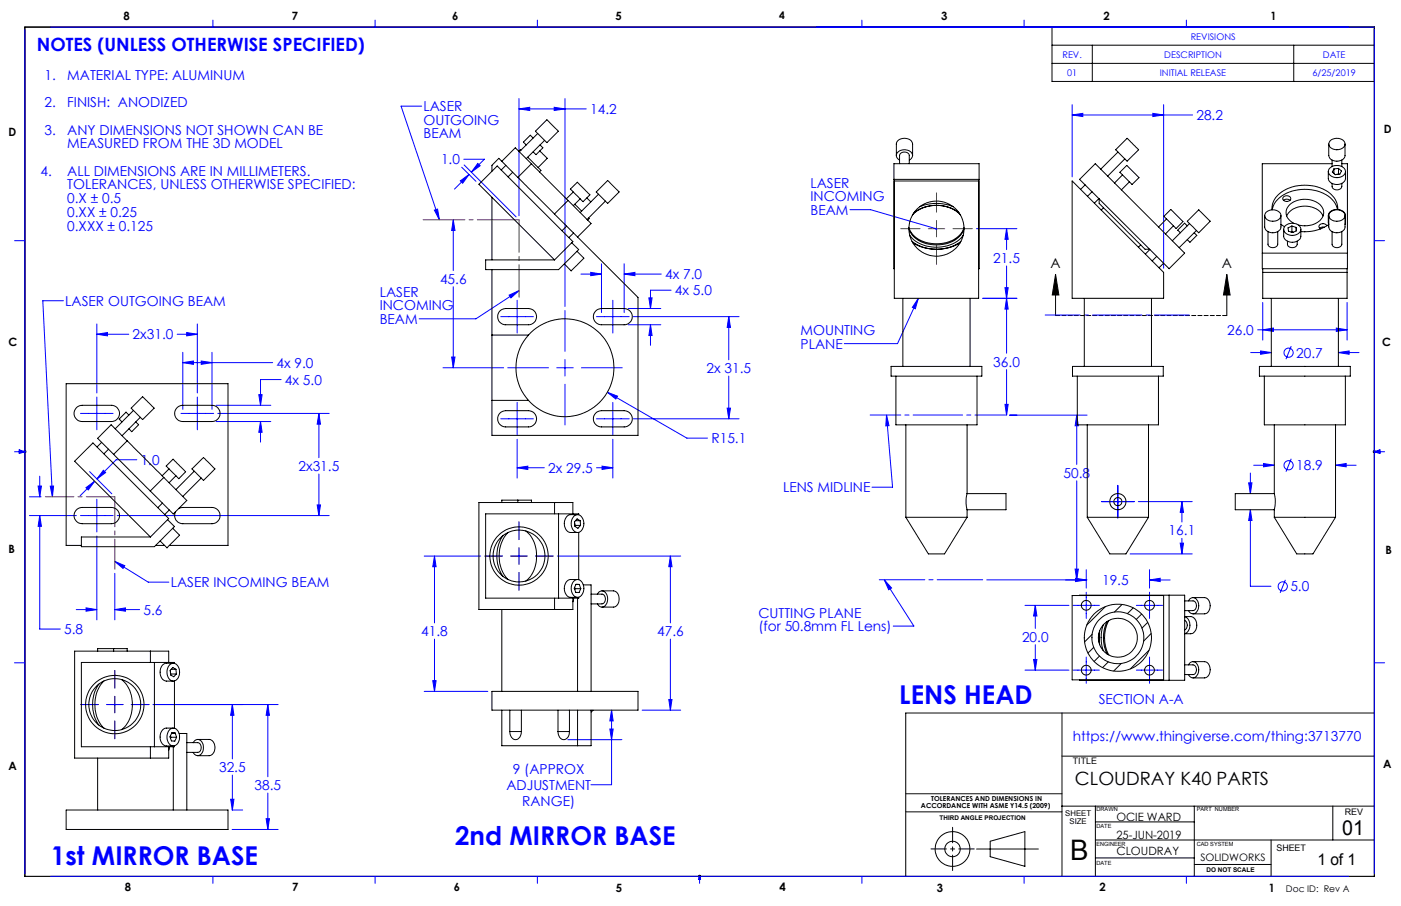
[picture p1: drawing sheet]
<svg xmlns="http://www.w3.org/2000/svg" width="432mm" height="279mm" viewBox="0 0 432 279" stroke-linecap="round" stroke-linejoin="round" font-family="sans-serif">
<g fill="none" stroke="#00f" stroke-width=".31">
<path d="M7.7 9.1v260.4M15.6 8.4h408M65.6 6.2v2.2M115.6 6.2v2.2M165.6 6.2v2.2M265.6 6.2v2.2M315.6 6.2v2.2M365.7 6.2v2.2M423.6 9v260.4M130 32.7h-6.4l11.8 35.1M159.9 30.4v36.1M159.9 33.6h20.8"/>
<path d="M159.9 33.6l3.4-.5v1zM170.8 33.1l3.3 .5-3.3 .5zM174.1 30.4v64.1M330.4 35.5l3.3-.5v.9zM330.4 32.3v22.2M330.4 35.5h37.2M355.3 35l3.3 .5-3.3 .4zM358.6 32.3v50.4M141.9 55.8l2.7-2-2 2.7zM142.3 51.6l4.4 4.3M142.9 49.1h6.4l-4 4M143.1 50.9l16 16"/>
<path d="M144.6 53.8l-4.5 4.5M147.2 50.4l.8 .7-2.7 2zM4.5 74.2h3.2M133.9 64.8l1-.3 .5 3.3zM139.7 67.8v15.6M139.7 67.8l.5 3.3h-1zM262 64.7h6.3l20.3 5.9M301 70.5h12.4M310.2 70.5l.5 3.3h-1zM310.2 70.5v6.5M423.6 74.2h3.2M19.5 92.7h-6.3l3 60.5"/>
<path d="M29.8 99.9v21.3M60.8 99.9v21.3M139.7 88.4v25M154.3 97.6h10.1M156.9 91l3-1.4-2.4 2.3zM159.4 92.6v10.1M159.9 89.6l-13.2 8.7h-17.5M174.1 95.8v12.5M179 84.5h6.4M182.1 84l3.3 .5-3.3 .5zM183.8 97.6h10.1M185.4 81.4v15"/>
<path d="M188.9 92.6v10.1M192.4 84.5l3.3-.5v1zM192.4 81.4v15M192.4 84.5h11.4M193.6 95.1h10.1M195.2 97.6h32.6M200 91.9h1l-.5 3.2zM206.8 89.5h-6.3v5.6M224.6 97.6l.5 3.4h-1zM224.6 97.6v13.3M283 92l-6.4 14h-16.4M283 92l-.9 3.2-.9-.4z"/>
<path d="M302.9 92h10.5M309.7 88.7h1l-.5 3.3zM310.2 82v26.9M310.2 92l.5 3.3h-1zM389.2 93.3v11.6M415.2 93.3v11.6M29.8 103.1l3.3-.5v1zM29.8 103.1h9.9M54.6 103.1h6.2M56.3 111.8l3.3-.5v1.1zM56.3 108.7v17.5M56.3 111.8h27.7"/>
<path d="M57.5 102.6l3.3 .5-3.3 .5zM62 111.3l3.3 .5-3.3 .6zM65.3 108.7v17.5M86.6 117.1h-6.3v7.9M136.5 113.4h18.7M139.2 110.1h1l-.5 3.3zM156.5 113.4h12.6M171.6 113.4h5.1M174.1 110.9v5.1M174.1 118.5v12.6M179.2 113.4h12.6M193.6 100.2h10.1"/>
<path d="M200.5 100.2l.5 3.3h-1zM200.5 100.2v6.3M224.6 116v13.2M310.2 114v14M385.5 108.7h6.3M387.6 101.7h27.6M388.5 108.2l3.3 .5-3.3 .6zM389.2 101.7l3.3-.5v1zM398 106.8l-1.7 4M411.9 101.2l3.3 .5-3.3 .5zM412.5 108.7l3.3-.5v1.1zM412.5 108.7h6.4"/>
<path d="M4.5 139.3h3.2M5.9 139.1l1.8 .2M5.9 138.7l1.8 .6-1.8 .6zM7.7 139.3l-1.8 .3M24.8 127.5h10.1M29.8 122.4v10.1M55.8 127.5h10.1M60.8 122.4v10.1M66.6 130h16.9M66.6 125h16.9M67.1 127.5h34.4M79.8 121.7h1l-.5 3.3z"/>
<path d="M80.3 130l.5 3.3h-1zM80.3 130v6.3M98.3 127.5l.5 3.3h-1zM98.3 127.5v13.6M154.3 129.2h10.1M159.4 135.5v11.9M159.4 124.1v10.1M183.8 129.2h10.1M187.2 121l3.1 1.2-.5 .8zM187.2 121l24.5 14.1h6.4M188.9 135.5v11.9M188.9 124.1v10.1"/>
<path d="M195.2 129.2h32.6M224.1 125.9h1l-.5 3.3zM273.2 128l1.9 22.2h-6.4M273.2 128l.8 3.3h-1zM309.7 124.7h1l-.5 3.3zM311.2 128h23.8M331.9 128v15.2M331.9 128l.5 3.3h-1zM423.6 139.3h3.2M423.6 139.3l1.7-.6v1.2zM423.6 139.3l1.7 .3M425.3 139.1l-1.7 .2"/>
<path d="M9.1 159h14.4M9.1 153.2h3.6M11.7 149.9h1.1l-.6 3.3zM12.2 159v35h6.4M12.2 146.9v6.3M12.2 159l.6 3.3h-1.1zM15.5 149.9h1l-.3 3.3zM24.8 159h10.1M26.5 150.4l2.7-2-2 2.7zM27.6 145.5l6.9 6.8M29.2 148.4l-4.5 4.5M29.8 154v10"/>
<path d="M31.9 145l.7 .7-2.7 2zM36.1 159h65.4M42.2 141.8h-6.4l-5.9 5.9M97.8 155.7h1l-.5 3.3zM98.3 146.2v12.8M159.4 144.3l3.3-.5v1zM159.4 144.3h8.4M183.9 144.3h5M185.6 143.8l3.3 .5-3.3 .5zM331.9 148.3v30.5M339.5 154.7h10.1M344.5 149.7v10"/>
<path d="M350.8 154.7h16.7M364.3 154.7l.5 3.3h-1.1zM364.3 154.7v6.3M384.8 148.9h1.1l-.5 3.3zM385.4 157.2l.5 3.3h-1.1zM385.4 157.2v23.6h6.3M385.4 145.9v6.3M386.4 143.5h6.3M389.4 142.9l3.3 .6-3.3 .5zM398 141.5l-1.7 4M411.6 143.5l3.3-.6v1.1zM411.6 143.5h6.4"/>
<path d="M29.8 165.3v25.9M35.4 173.1l10.3 6.4h6.3M35.4 173.1l3.1 1.3-.6 .9zM35.4 176.8v14.4M130.7 171.5h17.5M133.9 171.5l.5 3.3h-1zM133.9 171.5v20.6M149.4 171.5h5.5M157.4 171.5h5.1M159.9 160.9v5.5M159.9 168.9v5.1M159.9 176.6v5.4"/>
<path d="M165 171.5h5.5M171.8 171.5h38M206.6 171.5l.5 3.3h-1zM206.6 171.5v20.6M272.6 178.8l9.1 14.3h-6.4M272.6 178.8l2.2 2.5-.9 .6zM304.1 178.8h30.9M331.4 175.5h1l-.5 3.3zM331.5 178.3l3.3 .6-3.3 .5zM334.8 175.7v5.7M348.3 170.8h19.2M354.3 178.9l3.3-.6v1.1z"/>
<path d="M354.3 175.7v5.7M354.3 178.9h6.3M363.7 167.5h1.1l-.5 3.3zM364.3 166v4.8M396.2 178.8l-1.7 4M23.5 188h6.3M26.5 187.5l3.3 .5-3.3 .5zM35.4 188l3.3-.5v1zM35.4 188h7.6M133.9 197.1v16.1M206.6 197.1v21.9M315.9 186.7h13.6"/>
<path d="M319.1 186.7l.5 3.3h-1zM319.1 186.7v7.1M319.1 198.8v7.9M330.7 186.7h8.1M334.8 182.6v8.1M350.2 186.7h8.1M354.3 182.6v8.1M4.5 204.4h3.2M24.8 217.3h5.5M32.8 217.3h5.1M35.4 206.8v5.4M35.4 214.7v5.1"/>
<path d="M40.5 217.3h5.4M47.2 217.3h38.5M71.6 217.3l.5 3.3h-1zM71.6 217.3v16.7M82.6 217.3l.4 3.3h-1zM82.6 217.3v22.2M130.7 213.2h19.7M133.4 209.9h1l-.5 3.3zM188.5 219l.5 3.3h-1zM188.5 219v23h-6.4M197.9 219h11.9M206.1 215.7h1l-.5 3.3z"/>
<path d="M315.9 206.7h13.6M318.6 203.4h1l-.5 3.3zM330.7 206.7h8.1M334.8 202.6v8.1M350.2 206.7h8.1M354.3 202.6v8.1M423.6 204.4h3.2M35.4 222.4v5.4M71.6 239v10.8M175 228.1h16.7M188 224.8h1l-.5 3.3zM71.1 246.5h1l-.5 3.3z"/>
<path d="M71.5 249.8h3.3M71.5 255.8h14.2M82 252.5h1l-.4 3.3zM82.6 244.6v11.2M15.6 270.3h400M65.6 270.3v2.1M115.6 270.3v2.1M165.6 270.3v2.1M215.6 270.3v2.1M215.6 270.3l.3 .8h-.6zM265.6 270.3v2.1M315.6 270.3v2.1"/>
<path d="M365.7 270.3v2.1"/>
<circle cx="397.2" cy="108.8" r="1.41"/>
<circle cx="397.2" cy="143.5" r="1.41"/>
<circle cx="395.4" cy="180.8" r="1.41"/>
</g>
<g fill="none" stroke="#000" stroke-width=".31">
<path d="M324.2 8.4v16.7h99.4v-16.7h-415.9v261.9M324.2 13.9h99.4M324.2 19.5h99.4M336.7 13.9v11.2M398.7 13.9v11.2M325.3 84.6l1.1 6.4h-2.1zM325.3 84.6v12.7M378.1 84.6l1 6.4h-2zM378.1 84.6v12.7M7.2 139.3h.9M7.3 139l.7 .7M8 139l-.7 .7"/>
<path d="M423.1 139.3h1M423.2 139l.7 .7M423.6 138.8v1M423.9 139l-.7 .7M327.3 219.9v50.4M423.6 219.9h-144.4v50.4M327.3 233.2h96.2M279.2 250.4h48.1M279.2 244.8h48.1M305.2 259.4l10.7-2.9v10.7l-10.7-3zM327.3 248.6h96.2M337.6 248.6v21.7"/>
<path d="M337.6 253.5h30.5M337.6 259h85.9M368.1 248.6v21.7M391.8 259v11.3M410.8 248.6v10.4M215.1 270.3h1M215.3 269.9l.7 .7M215.6 269.8v1M216 269.9l-.7 .7M301 261.8h19M337.6 264.6h30.5M368.1 266.6h23.7"/>
<circle cx="293.6" cy="261.8" r="2.38"/>
<circle cx="293.6" cy="261.8" r="5.4"/>
</g>
<path d="M378.1 97.3h-52.8" fill="none" stroke="#000" stroke-width=".31" stroke-dasharray="1.3 .6"/>
<g fill="none" stroke="#e10000" stroke-width=".31">
<path d="M288.6 59.5v5.9M277.6 70.5h6M286.1 70.5h5.1M288.6 68v5.1M288.6 75.6v6M293.7 70.5h6M149.4 171.5h5.5M157.4 171.5h5.1M159.9 160.9v5.5M159.9 168.9v5.1M159.9 176.6v5.4M165 171.5h5.5"/>
<path d="M24.8 217.3h5.5M32.8 217.3h5.1M35.4 206.8v5.4M35.4 214.7v5.1M40.5 217.3h5.4M35.4 222.4v5.4"/>
</g>
<path d="M293.6 255.1v13.4M286.9 261.8h13.4" fill="none" stroke="#000" stroke-width=".31" stroke-dasharray="6.3 1.3 1.3 1.3" stroke-dashoffset="1.6"/>
<path d="M7.7 8.4h415.9v261.9h-415.9z" fill="none" stroke="#000" stroke-width=".35"/>
<path d="M35.4 153.2h-21.4" fill="none" stroke="#e10000" stroke-width=".31" stroke-dasharray="15.2 1.3 1.3 1.3" stroke-dashoffset="6.4"/>
<path d="M35.4 153.2v22.3" fill="none" stroke="#e10000" stroke-width=".31" stroke-dasharray="15.2 1.3 1.3 1.3" stroke-dashoffset="6"/>
<path d="M160 67.8h-29.6" fill="none" stroke="#e10000" stroke-width=".31" stroke-dasharray="15.2 1.3 1.3 1.3" stroke-dashoffset="2.4"/>
<path d="M160 67.8v23.9" fill="none" stroke="#e10000" stroke-width=".31" stroke-dasharray="15.2 1.3 1.3 1.3" stroke-dashoffset="5.2"/>
<path d="M271 178.8h31.9" fill="none" stroke="#00f" stroke-width=".31" stroke-dasharray="15.2 1.3 1.3 1.3" stroke-dashoffset="1.2"/>
<path d="M322.1 97.2h44.4" fill="none" stroke="#00f" stroke-width=".31" stroke-dasharray="15.2 1.3 1.3 1.3" stroke-dashoffset="4.5"/>
<path d="M268.2 128h41.7" fill="none" stroke="#00f" stroke-width=".31" stroke-dasharray="15.2 1.3 1.3 1.3" stroke-dashoffset="5.8"/>
<path d="M378.1 84.6l1 6.4h-2zM325.3 84.6l1.1 6.4h-2.1z" fill="#000"/>
<g fill="#00f">
<path d="M283 92l-.9 3.2-.9-.4zM273.2 128l.8 3.3h-1zM288.3 70.3l.1 .6 .4-.1-.2-.2 .3 .1-.2-.4zM35.4 173.1l3.1 1.3-.6 .9zM15.5 149.9h1l-.3 3.3zM133.9 64.8l1-.3 .5 3.3zM156.9 91l3-1.4-2.4 2.3zM272.6 178.8l2.2 2.5-.9 .6z"/>
<path d="M331.4 175.5h1l-.5 3.3zM331.9 128l.5 3.3h-1zM310.2 92l.5 3.3h-1zM309.7 124.7h1l-.5 3.3zM31.9 145l.7 .7-2.7 2zM26.5 150.4l2.7-2-2 2.7zM26.5 187.5l3.3 .5-3.3 .5zM35.4 188l3.3-.5v1zM11.7 149.9h1.1l-.6 3.3zM12.2 159l.6 3.3h-1.1zM139.2 110.1h1l-.5 3.3zM139.7 67.8l.5 3.3h-1zM170.8 33.1l3.3 .5-3.3 .5zM159.9 33.6l3.4-.5v1zM147.2 50.4l.8 .7-2.7 2zM141.9 55.8l2.7-2-2 2.7z"/>
<path d="M355.3 35l3.3 .5-3.3 .4zM330.4 35.5l3.3-.5v.9zM364.3 154.7l.5 3.3h-1.1zM363.7 167.5h1.1l-.5 3.3zM309.7 88.7h1l-.5 3.3zM310.2 70.5l.5 3.3h-1zM411.9 101.2l3.3 .5-3.3 .5zM389.2 101.7l3.3-.5v1zM412.5 108.7l3.3-.5v1.1zM388.5 108.2l3.3 .5-3.3 .6zM389.4 142.9l3.3 .6-3.3 .5zM411.6 143.5l3.3-.6v1.1zM384.8 148.9h1.1l-.5 3.3zM385.4 157.2l.5 3.3h-1.1zM319.1 186.7l.5 3.3h-1zM318.6 203.4h1l-.5 3.3zM331.5 178.3l3.3 .6-3.3 .5zM354.3 178.9l3.3-.6v1.1zM71.6 217.3l.5 3.3h-1zM71.1 246.5h1l-.5 3.3zM82.6 217.3l.4 3.3h-1zM82 252.5h1l-.4 3.3zM80.3 130l.5 3.3h-1zM79.8 121.7h1l-.5 3.3zM62 111.3l3.3 .5-3.3 .6zM56.3 111.8l3.3-.5v1.1zM98.3 127.5l.5 3.3h-1zM97.8 155.7h1l-.5 3.3zM57.5 102.6l3.3 .5-3.3 .5zM29.8 103.1l3.3-.5v1zM133.9 171.5l.5 3.3h-1zM133.4 209.9h1l-.5 3.3zM206.6 171.5l.5 3.3h-1zM206.1 215.7h1l-.5 3.3zM188.5 219l.5 3.3h-1zM188 224.8h1l-.5 3.3zM159.4 144.3l3.3-.5v1zM185.6 143.8l3.3 .5-3.3 .5zM224.6 97.6l.5 3.4h-1zM224.1 125.9h1l-.5 3.3zM192.4 84.5l3.3-.5v1zM182.1 84l3.3 .5-3.3 .5zM200 91.9h1l-.5 3.2zM200.5 100.2l.5 3.3h-1zM187.2 121l2.6 2 .5-.8z"/>
</g>
<g fill="none" stroke="#000" stroke-width=".31">
<path d="M168.6 36.9l3.5 3.6-3.5 3.5-3.6-3.5zM147.6 56.8l5.6-5.6 23.4 23.3-5.7 5.7zM154.7 49.7l-1-.9-2.1 2.2v1.8M154.7 49.7l4.1-4.1 5 4.9M154.7 49.7l4.9 5M155.9 51l-1.4 1.4M158 53.1l-1.4 1.4M159.6 54.7l11.3 11.3M160.5 46.4l-.2-.2-.4 .4M162.7 48.5l4 4.1-.4 .4M163.8 50.5l11.3 11.3M163.8 50.5l-4.2 4.2"/>
<path d="M164.3 42.6l-.9-.9-2.1 2.1 .9 .9M165.7 41.2l-5.6 5.6M166.4 46.5l2.3 2.3-2.9 2.9M166.4 44.7l.9 .9-2.1 2.1-.9-.9M167.9 43.3l-5.7 5.6M175.8 58.3l2.1-2.1 3.9 3.9-2.1 2.1zM176.7 59.2l-2.1 2.1M183.8 59.2l3.5-3.5 3.5 3.5-3.5 3.5zM184.5 59.9l-5.7 5.6M275.5 55.3h26.3M275.6 55.8h26v36.2h-26zM276.3 47.9v-3.5a2.76 2.76 0 0 1 4.5-1l.5 1v3.5"/>
<path d="M277.2 50.5v-2.6a1.59 1.59 0 0 1 1.5-1 1.59 1.59 0 0 1 1.5 1v2.6M277.2 49.4a1.57 1.57 0 0 1-.9-1.8 1.57 1.57 0 0 1 1.5-1.3 2.35 2.35 0 0 1 3.4 2l-.4 .6-.6 .5M330.4 55.8l28.2 28.2v8h-28.2zM332.7 55.3l4.9-4.8 27.5 27.6-4.8 4.8zM334.5 57l-1.5 1.4M336.6 59.1l-1.4 1.4M344.6 46.9l-5.3 5.3M346 53.9l-2.5 2.5M346.7 49l-5.3 5.3M347.3 51l3.7 3.8-2.1 2.1-3.7-3.7zM347.4 42.7l3.5 3.5-3.5 3.5-3.5-3.5zM348.1 56.1l-2.5 2.5"/>
<path d="M409.4 52.9v2.1a2.81 2.81 0 0 0 2.6 1.9 2.81 2.81 0 0 0 2.7-1.9v-2.1M409.5 44.4v3.5a2.76 2.76 0 0 0 4.6 1l.4-1v-3.5M409.8 52a3.1 3.1 0 0 1 4.9 .6 2.47 2.47 0 0 1-3.6 2 1.75 1.75 0 0 1-1.3-2.6zM410 43.4a2.96 2.96 0 0 1 4.5 .7 2.33 2.33 0 0 1-3.4 1.9 1.61 1.61 0 0 1-1.1-2.6zM410.6 56.6v.9a1.59 1.59 0 0 0 1.5 1.1 1.59 1.59 0 0 0 1.5-1.1v-.9M410.6 50.5h-21.6v32.4h26.3v-32.4h-1.7M410.6 49.4v2M411.1 52.1l-.5 1 1 .8M411.1 52.1v1.4M412.5 51.9v1.8M412.5 51.9l1 .8-.5 1-1.4 .2M412.5 51.9l-1.4 .2"/>
<path d="M412.5 53.7h.1M412.5 53.7l-1 .1M413.6 49.4v2M151.6 60.9v19.3M170.9 66l7.1 7.1M174.6 69.7l-1.4 1.5M175.1 61.8l-4.2 4.2M175.1 61.8l7.1 7.1-4.2 4.2M176.2 74.9l2.2 2.1-6.2 6.1h-22.5v-2.9h21.2M176.8 71.9l-1.5 1.4M177.2 63l2.1 2.1M177.8 77.5l2.2 2.1-2.2 2.2-1.8 1.7-2.1-2.1"/>
<path d="M178 73.1l18.6 18.6v42.6h-45v-51.2M178.8 61.3l-2.1 2.1M180.9 61l1.2 1.3M181.4 67.2l.2 .2-.5 .5M186.6 62l-5.7 5.7M280.1 70.5a7.9 7.9 0 0 0 8.1 5 8.7 8.7 0 0 0 8.8-4.6l.1-.4M280.1 70.2a8 8 0 0 0 8.1 5 8.7 8.7 0 0 0 8.8-4.7l.1-.3M280.4 72.6a11 11 0 0 0 13.1 2.6l2.1-1.3 1.3-1.3M281.1 74.4a12.9 12.9 0 0 0 15.1 0M281.4 74.9a14.5 14.5 0 0 0 14.5 0M283.5 63.7a13.7 13.7 0 0 1 10.3 0M288.6 63.3a11.2 11.2 0 0 0-6.9 2.3"/>
<path d="M288.6 63.3a11.2 11.2 0 0 1 7 2.3M288.6 63.3a9.7 9.7 0 0 0-7.3 3M288.6 63.3a9.7 9.7 0 0 1 7.4 3M338.7 61.2l-1.4 1.5M338.8 61.3v1.4l1.6 1.6 12.5 12.6h1.4M340.1 64.1l-.7 .7M351.6 75.5l-.7 .7M354.4 76.9l-1.4 1.5M356.5 79.1l-1.4 1.4M358.7 66.7l2.2-2.1 3.7 3.7-2.1 2.2zM359.6 67.5l-2.5 2.5M361.7 69.6l-2.5 2.5"/>
<path d="M365.9 68.2l3.6-3.5 3.5 3.5-3.5 3.6zM365.9 69.6l-.8-.8-2.1 2.2 .8 .8M366.6 68.9l-5.3 5.4M368.1 71.8l.8 .8-2.2 2.1-.8-.8M368.8 71.1l-5.4 5.3M389 78.1h26.3M389.8 66.5v3.5a2.64 2.64 0 0 0 2.5 1.8 2.64 2.64 0 0 0 2.5-1.8v-3.5M390.2 65.5a2.96 2.96 0 0 1 4.6 .6 2.46 2.46 0 0 1-3.9 1.8 1.52 1.52 0 0 1-.7-2.4zM390.8 71.4v3.9a1.59 1.59 0 0 0 1.5 1.1 1.59 1.59 0 0 0 1.5-1.1v-3.9M394.8 69.2l1.1 .7M395.6 61.8a1.61 1.61 0 0 1 2 0M395.6 70.7v2.1a2.82 2.82 0 0 0 2.7 1.9 2.82 2.82 0 0 0 2.6-1.8v-2.2"/>
<path d="M395.6 60.7a1.19 1.19 0 0 1 1.4-.3 1.19 1.19 0 0 1 .7 1.2 1.34 1.34 0 0 1-1.3 .5 1.34 1.34 0 0 1-1-1zM396.3 69.5a3.1 3.1 0 0 1 4.6 .9 2.52 2.52 0 0 1-3.6 2.1 1.67 1.67 0 0 1-1.5-1.2 1.67 1.67 0 0 1 .5-1.8zM396.6 66.6a6.8 6.8 0 0 1 9.1-2.2l1.1 .8 1 1.4M396.8 74.4v.9a1.59 1.59 0 0 0 1.5 1.1 1.59 1.59 0 0 0 1.5-1.1v-.9M398.2 69.7l-1.2 .6 .1 1 1.3 .4 1.2-.5-.1-1.1M398.2 69.7l1.3 .4M398.2 69.7v1.8M398.2 71.5l-.3 .1M398.2 71.5l.4 .1M398.7 68.9a3.6 3.6 0 0 1-2.3-3.7 3.6 3.6 0 0 1 2.9-3.2 7 7 0 0 1 8.2 2 3.4 3.4 0 0 1-1.8 4.8 8.1 8.1 0 0 1-5.5 .6M399.5 70.1v1.1M408.1 70.1h-.7l-.6 .3"/>
<path d="M408.9 69.6a1.32 1.32 0 0 0-1.3-.6 1.32 1.32 0 0 0-1.1 1l.5 .6M409.4 66.5l.1 2.7a12.8 12.8 0 0 1-8.6 2.2M409.5 66.5v3.5a2.64 2.64 0 0 0 2.5 1.8 2.64 2.64 0 0 0 2.5-1.8v-3.5M409.5 67.1a2 2 0 0 1 2.3-2.5 2.16 2.16 0 0 1 2.7 2.5M410 65.5a2.96 2.96 0 0 1 4.5 .6 2.21 2.21 0 0 1-2.9 2.1 1.71 1.71 0 0 1-1.7-.8 1.71 1.71 0 0 1 .1-1.9zM410.6 71.4v3.9a1.59 1.59 0 0 0 1.5 1.1 1.59 1.59 0 0 0 1.5-1.1v-3.9M412.2 64.6a8.3 8.3 0 0 0-7.1-5.9 11.8 11.8 0 0 0-12.3 4.1l-.8 1.9a7 7 0 0 1 5.4-6.7 12.5 12.5 0 0 1 13.7 2.9l1 2 .2 1.7M414.7 66.5l-.2 2.7M154.1 95.9l.8-.5 1-.3h7a2.5 2.5 0 0 1 2.5 2.5 2.5 2.5 0 0 1-2.5 2.6h-7a2.51 2.51 0 0 1-2.3-1.6 2.51 2.51 0 0 1 .5-2.7zM183.6 95.9l.8-.5 1-.3h7a2.5 2.5 0 0 1 2.5 2.5 2.5 2.5 0 0 1-2.5 2.6h-7a2.49 2.49 0 0 1-2.3-1.6 2.49 2.49 0 0 1 .5-2.7zM275.6 82.9l-.1-32.4h26.3l-.2 32.4M278.3 92v21"/>
<path d="M299 92v21M334.2 92v21M354.9 92v21M358.6 81.2l-1.4 1.4M389.2 82.9v9.1h26v-9.1M389.2 84h26M391.8 92v21M412.5 92v21M151.6 103.3h11.3M162.9 103.3a15.1 15.1 0 0 1 21.7-.8 15.1 15.1 0 0 1 0 21.8 15.1 15.1 0 0 1-21.7-.8M162.9 103.3a15.1 15.1 0 0 0 0 20.2M274.6 113h28v3h-28z"/>
<path d="M276.1 116v15h25v-15M330.6 113h27.9v3h-27.9zM332 116v15h25v-15M388.2 113h28v3h-28zM389.7 116v15h25v-15M23.8 125.5l1.5-.5h9a2.5 2.5 0 0 1 2.5 2.5 2.5 2.5 0 0 1-2.5 2.5h-9a2.51 2.51 0 0 1-2.3-1.7 2.51 2.51 0 0 1 .8-2.8zM31.3 136.4l-1.4 1.4M33.4 138.5l-1.4 1.4M39.2 136l11.3 11.2M39.2 136l-4.2 4.1M39.2 136l-4.9-5-4.2 4.2 4.9 4.9M39.7 128l-.9-.9-2.1 2.1 .9 .9"/>
<path d="M41.1 126.6l-5.6 5.7M41.8 130.1l.9 .9-2.1 2.1-.9-.8M43.3 128.7l-5.7 5.7M44 122.3l3.5 3.6-3.5 3.5-3.6-3.5zM54.5 125.8l1-.7 .8-.1h9a2.5 2.5 0 0 1 2.5 2.5 2.5 2.5 0 0 1-2.5 2.5h-9a2.49 2.49 0 0 1-2.3-1.5 2.49 2.49 0 0 1 .5-2.7zM151.6 123.5h11.3M154.1 127.4l.8-.5 1-.3h7a2.5 2.5 0 0 1 2.5 2.6 2.5 2.5 0 0 1-2.5 2.5h-7a2.51 2.51 0 0 1-2.3-1.6 2.51 2.51 0 0 1 .5-2.7zM183.6 127.4l.8-.5 1-.3h7a2.5 2.5 0 0 1 2.5 2.6 2.5 2.5 0 0 1-2.5 2.5h-7a2.49 2.49 0 0 1-2.3-1.6 2.49 2.49 0 0 1 .5-2.7zM279.2 131v28.5M298.1 131v21.2M335.1 131v28.5M354 131v28.5"/>
<path d="M392.7 131v21.2M411.6 131v28.5M23 142.2l5.6-5.6 23.4 23.3-5.6 5.7zM23.5 157.3l1-.7 .8-.1h9a2.5 2.5 0 0 1 2.5 2.5 2.5 2.5 0 0 1-2.5 2.5h-9a2.49 2.49 0 0 1-2.3-1.5 2.49 2.49 0 0 1 .5-2.7zM35 140.1l11.3 11.3M50.1 155.2l-1.5 1.4M50.5 147.2l7.1 7.1-4.2 4.2-7.1-7.1M50.5 147.2l-4.2 4.2M52.1 144.6l-2.1 2.1M52.2 157.3l-1.4 1.4M53.3 141.6l3.9 3.9-2.1 2.1-3.9-3.9zM54.2 146.7l-2.1 2.2"/>
<path d="M55.1 156.8l1.2-.3h9a2.5 2.5 0 0 1 2.5 2.5 2.5 2.5 0 0 1-2.5 2.5h-9a2.48 2.48 0 0 1-2.1-3.7M59.2 144.6l3.5-3.5 3.6 3.5-3.6 3.6zM59.9 145.3l-5.7 5.7M62 147.4l-5.7 5.7M154.7 155v-.8h9.1v.8M159.6 154.2v.8M170.9 155v3.5M172.2 158.5v26M176.6 158.5v-3.5h-29v33h29v-3.5M176.8 159.3a1.75 1.75 0 0 1 1.9-.4 1.75 1.75 0 0 1 1.1 1.6 2.76 2.76 0 0 1-2 3.7 3.1 3.1 0 0 1-1-4.9zM178 158.7h-2.1a3 3 0 0 0-.9 5.2l.7 .3h2.3M178.4 158.8v-.3h-28.7v26h28.7v-.3"/>
<path d="M279.2 159.5h18.9M279.2 159.5l6.9 11.3h5l7-11.3M298.1 152.2l-.4 1.9 .4 3.1M298.1 152.2h12v5h-12M298.1 157.2v2.3M335.1 159.5h18.9M335.1 159.5l7 11.3h4.9l7-11.3M392.7 152.2a9.9 9.9 0 0 1 0 5M392.7 152.2h-12v5h12M392.7 159.5h18.9M392.7 159.5l7 11.3h5l6.9-11.3M392.7 157.2v2.3"/>
<path d="M25.1 168.2h-4.7v-49.9h49.9v49.9h-18.1M47.9 168.2h2.8M51.6 160.3l2.2 2.1-6.2 6.2h-22.5v-3h21.3M53.2 162.9l2.2 2.2-3.9 3.8-2.1-2.1M155 165.2a11.3 11.3 0 0 0 0 12.6M156.6 164.2a10.9 10.9 0 0 0 0 14.5M162.1 163.8a10.8 10.8 0 0 1 1.3 14l-1.3 1.4M176.8 179.3a1.75 1.75 0 0 1 1.9-.4 1.75 1.75 0 0 1 1.1 1.6 2.76 2.76 0 0 1-2 3.7 3.1 3.1 0 0 1-1-4.9zM177.1 160.9l.1 1.4 .9 .6 .8-.9M177.1 160.9l.1 1.1M177.2 162h.1M177.2 162h1.7"/>
<path d="M177.3 160.6h1.5M178 178.7h-2.1a3 3 0 0 0-.9 5.2l.7 .3h2.3M178.4 164.2v14.6M178.8 160.6l.1 1.4M178.8 160.6l-.9-.6-.8 .9M154.7 188v25.2M170.9 184.5v3.5M176.7 184.5l-.1 1.1M177.1 181.1l.1 .4M177.2 181.5h1.8M177.2 181.5l-.1 .3M177.5 180.2h1"/>
<path d="M178 184.5v28.7M178.5 180.2l.5 1.3M178.5 180.2h-1l-.5 1.2 .4 1.3h1.1l.5-1.2M179.8 180.4h2.4v32.8M182.2 183.2h3.3a1.59 1.59 0 0 1 1.1 1.5 1.59 1.59 0 0 1-1.1 1.5h-3.3M184.1 183.2a1.57 1.57 0 0 1 1.8-1 1.57 1.57 0 0 1 1.2 1.6 2.39 2.39 0 0 1-1.9 3.4l-1.1-1M185.5 182.2h3.6a2.73 2.73 0 0 1 .9 4.6l-.9 .4h-3.6M330.4 183.7h28.2v26h-28.2zM332.7 183.7l32.4-.1v26.2l-32.4-.1M336.6 195.6l-2.3 2.4M337.1 199.6l-1.8 1.8M338.8 196.7l.1 2.1"/>
<path d="M338.9 194.6l-.1 2.1zM340 192.7a12.6 12.6 0 0 0 0 7.9M340.7 187.1l-5.8 5.7M341.2 191.7a11.7 11.7 0 0 0 0 10M341.7 191.4a11.4 11.4 0 0 0 0 10.6M345.8 186.4l-2.3 2.3M349.3 187.5l-1.8 1.7M351.9 189.4l-1.7 1.6M353.7 191.9l-1.7 1.8M354.8 195.4l-2.3 2.3M360.3 183.6v26.2M365.1 191.3a1.69 1.69 0 0 1 0 2.9"/>
<path d="M365.1 185.3h2.6a1.59 1.59 0 0 1 1.1 1.5 1.59 1.59 0 0 1-1.1 1.5h-2.6M365.1 190.2l1.9-.1a2.89 2.89 0 0 1 1.9 2.6 2.89 2.89 0 0 1-1.6 2.7h-2.2a2.94 2.94 0 0 0 1.6-2.6 2.94 2.94 0 0 0-1.6-2.6zM366.3 185.3a1.55 1.55 0 0 1 1.7-1 1.55 1.55 0 0 1 1.3 1.5 2.42 2.42 0 0 1-1.9 3.5l-.7-.4-.4-.6M367.7 184.3h3.5a2.78 2.78 0 0 1 .8 4.8l-.8 .2h-3.5M30.1 200.8v-.8h9.1v.8M30.5 211a11.2 11.2 0 0 0 0 12.6M32 210a10.9 10.9 0 0 0 0 14.5M35 200v.8M37.5 209.6a10.6 10.6 0 0 1 0 15.4M46.4 200.8v3.5M47.6 204.3v26M52 204.3v-3.5h-29v33h29v-3.5"/>
<path d="M52.4 205a1.84 1.84 0 0 1 1.9-.2 1.84 1.84 0 0 1 1 1.6 2.64 2.64 0 0 1-2.1 3.6 3.1 3.1 0 0 1-.8-5zM52.5 206.7l.1 1.5 1 .5 .8-.8M52.5 206.7l.1 1.2M52.6 207.9h1.8M52.8 206.4h1.4M53.4 204.5h-2.1a2.99 2.99 0 0 0-2 2.5 2.99 2.99 0 0 0 1.3 2.9l2.8 .1M53.8 204.6v-.3h-28.7v26h28.7v-.3M53.8 210v14.6M54.2 206.4l.2 1.5M54.2 206.4l-.9-.6-.8 .9M151.6 213.2h45v5.8h-45zM154.7 219v11h27.5v-11"/>
<path d="M157.1 219v6.6M160.7 219v6.6M172 219v6.6M175.5 219v6.6M178 219v11M182.8 219l-.6 .6M338.9 202.3l-1.7 1.7M341.6 204.1l-1.8 1.8M345.6 204.6l-2.3 2.3M354.1 200.6l-5.7 5.7M365.1 205h2.6a1.59 1.59 0 0 1 1.1 1.5 1.59 1.59 0 0 1-1.1 1.5h-2.6M366.3 205a1.55 1.55 0 0 1 1.7-.9 1.55 1.55 0 0 1 1.3 1.4 2.44 2.44 0 0 1-1.9 3.5l-.7-.3-.4-.7"/>
<path d="M367.7 204h3.5a2.73 2.73 0 0 1 1.2 4.4l-1.2 .7h-3.5M30.1 233.8v16M46.4 230.3v3.5M52.2 230.3l-.2 1.1M52.4 225a1.81 1.81 0 0 1 1.9-.2 1.81 1.81 0 0 1 1 1.6 2.64 2.64 0 0 1-2.1 3.6 3.1 3.1 0 0 1-.8-5zM52.5 226.9l.2 .5M52.7 227.4h1.7M52.7 227.4l-.2 .2M52.9 226.1h1.1M53.4 224.5h-2.1a2.97 2.97 0 0 0-1.2 5l1.1 .5h2.2M53.4 230.3v19.5M54 226.1l.4 1.3"/>
<path d="M54 226.1l-1-.1-.6 1.2 .4 1.3 1.1 .1 .5-1.2M55.2 226.2h2.4v23.6M57.6 229h3.3a1.57 1.57 0 0 1 1.1 1.5 1.57 1.57 0 0 1-1.1 1.5h-3.3M59.5 229a1.6 1.6 0 0 1 1.8-.9 1.6 1.6 0 0 1 1.3 1.5 2.45 2.45 0 0 1-1.9 3.4l-.5-.2-.7-.8M60.9 228h3.6a2.66 2.66 0 0 1 1.8 2.5 2.66 2.66 0 0 1-1.8 2.5h-3.6M157.1 225.6a1.85 1.85 0 0 0 .7 2 1.85 1.85 0 0 0 2.1 .1l.6-1.1 .2-1M157.1 225.6h3.6M172 225.6a1.92 1.92 0 0 0 2.4 2.3l.8-.9 .3-1.4M172 225.6h3.5M20.4 249.8h49.9v6h-49.9z"/>
<circle cx="288.6" cy="70.5" r="8.5"/>
<circle cx="344.5" cy="154.7" r="2.5"/>
<circle cx="344.5" cy="154.7" r="1.25"/>
<circle cx="160" cy="171.5" r="9"/>
<circle cx="160" cy="171.5" r="8"/>
<circle cx="334.8" cy="186.7" r="1.51"/>
<circle cx="344.5" cy="196.7" r="6"/>
<circle cx="344.5" cy="196.7" r="8"/>
<circle cx="344.5" cy="196.7" r="10.4"/>
<circle cx="354.3" cy="186.7" r="1.5"/>
<circle cx="35.4" cy="217.3" r="8"/>
<circle cx="35.4" cy="217.3" r="9"/>
<circle cx="334.8" cy="206.7" r="1.51"/>
<circle cx="354.3" cy="206.7" r="1.5"/>
</g>
<text font-size="8.7" x="329.9" y="265.3">B</text>
<g font-size="8" fill="#00f">
<text x="277.2" y="217">LENS HEAD</text>
<text x="140.3" y="260.5">2nd MIRROR BASE</text>
<text x="15.7" y="266.9">1st MIRROR BASE</text>
</g>
<text font-size="6.3" x="413.7" y="257.5">01</text>
<text font-size="5.6" fill="#00f" x="11.4" y="15.8">NOTES (UNLESS OTHERWISE SPECIFIED)</text>
<text font-size="5.6" x="331.3" y="242">CLOUDRAY K40 PARTS</text>
<text font-size="4.9" x="406" y="266.6">1 of 1</text>
<g font-size="4.2" fill="#00f">
<text x="13.7" y="24.6">1.</text>
<text x="20.7" y="24.6">MATERIAL TYPE: ALUMINUM</text>
<text x="13.7" y="33">2.</text>
<text x="20.7" y="33">FINISH: ANODIZED</text>
<text x="130.5" y="34.3">LASER</text>
<text x="181.9" y="35.2">14.2</text>
<text x="13.7" y="41.5">3.</text>
<text x="20.7" y="41.5">ANY DIMENSIONS NOT SHOWN CAN BE</text>
<text x="130.5" y="38.5">OUTGOING</text>
<text x="368.7" y="37">28.2</text>
<text x="20.7" y="45.7">MEASURED FROM THE 3D MODEL</text>
<text x="130.5" y="42.6">BEAM</text>
<text x="135.9" y="50.7">1.0</text>
<text x="12.5" y="54.2">4.</text>
<text x="20.7" y="58.4">TOLERANCES, UNLESS OTHERWISE SPECIFIED:</text>
<text x="20.7" y="54.2">ALL DIMENSIONS ARE IN MILLIMETERS.</text>
<text x="249.8" y="57.9">LASER</text>
<text x="20.7" y="62.7">0.X ± 0.5</text>
<text x="249.8" y="62.1">INCOMING</text>
<text x="20.7" y="66.9">0.XX ± 0.25</text>
<text x="20.7" y="71.1">0.XXX ± 0.125</text>
<text x="249.8" y="66.3">BEAM</text>
<text x="306.1" y="81.1">21.5</text>
<text x="135.6" y="87.5">45.6</text>
<text x="205" y="86.1">4x 7.0</text>
<text x="20.1" y="94.3">LASER OUTGOING BEAM</text>
<text x="117" y="91.6">LASER</text>
<text x="117" y="95.7">INCOMING</text>
<text x="208" y="91.1">4x 5.0</text>
<text x="117" y="99.9">BEAM</text>
<text x="40.9" y="104.7">2x31.0</text>
<text x="246.8" y="103.4">MOUNTING</text>
<text x="246.8" y="107.6">PLANE</text>
<text x="378.3" y="103.3">26.0</text>
<text x="85.2" y="113.4">4x 9.0</text>
<text x="306.1" y="113.1">36.0</text>
<text x="399.5" y="110.3">20.7</text>
<text x="87.8" y="118.6">4x 5.0</text>
<text x="217.8" y="115.1">2x 31.5</text>
<text x="219.3" y="136.7">R15.1</text>
<text x="43.4" y="143.3">1.0</text>
<text x="92" y="145.3">2x31.5</text>
<text x="169" y="145.8">2x 29.5</text>
<text x="327.8" y="147.3">50.8</text>
<text x="399.5" y="145">18.9</text>
<text x="241.4" y="151.8">LENS MIDLINE</text>
<text x="360.2" y="165.1">16.1</text>
<text x="52.6" y="181.1">LASER INCOMING BEAM</text>
<text x="339.7" y="180.4">19.5</text>
<text x="397.7" y="182.4">5.0</text>
<text x="44.2" y="189.6">5.6</text>
<text x="233.7" y="190.5">CUTTING PLANE</text>
<text x="19.8" y="195.6">5.8</text>
<text x="129.8" y="196.2">41.8</text>
<text x="202.5" y="196.2">47.6</text>
<text x="233.7" y="194.7">(for 50.8mm FL Lens)</text>
<text x="315" y="197.9">20.0</text>
<text x="338.6" y="217.2">SECTION A-A</text>
<text x="330.7" y="228.4">https://www.thingiverse.com/thing:3713770</text>
<text x="67.5" y="238.1">32.5</text>
<text x="158.1" y="238.6">9 (APPROX</text>
<text x="78.5" y="243.6">38.5</text>
<text x="156.1" y="243.6">ADJUSTMENT</text>
<text x="160.9" y="248.6">RANGE)</text>
</g>
<g font-size="4.2">
<text x="323.8" y="82.8">A</text>
<text x="376.6" y="82.8">A</text>
</g>
<g font-size="3.5">
<text x="38" y="6.2">8</text>
<text x="89.9" y="6.3">7</text>
<text x="139.4" y="6.1">6</text>
<text x="189.7" y="6">5</text>
<text x="290.1" y="6.3">3</text>
<text x="340.1" y="6.1">2</text>
<text x="391.6" y="6.2">1</text>
<text x="2.6" y="41.9">D</text>
<text x="426.5" y="40.9">D</text>
<text x="2.6" y="106.6">C</text>
<text x="426" y="106.6">C</text>
<text x="2.6" y="170.5">B</text>
<text x="427" y="170.7">B</text>
<text x="2.6" y="237.5">A</text>
<text x="426.3" y="237">A</text>
<text x="344.1" y="253.3">OCIE WARD</text>
<text x="344.1" y="258.6">25-JUN-2019</text>
<text x="344.1" y="263.5">CLOUDRAY</text>
<text x="38.5" y="274.9">8</text>
<text x="90.1" y="274.9">7</text>
<text x="139.9" y="274.9">6</text>
<text x="189.8" y="275">5</text>
<text x="240.3" y="274.9">4</text>
<text x="288.7" y="274.9">3</text>
<text x="338.9" y="274.9">2</text>
<text x="391.1" y="275.2">1</text>
</g>
<g font-size="3.2">
<text x="240.1" y="5.8">4</text>
<text x="370" y="265.4">SOLIDWORKS</text>
</g>
<g font-size="2.8" fill="#00f">
<text x="327.5" y="17.8">REV.</text>
<text x="358.9" y="17.8">DESCRIPTION</text>
<text x="367" y="12.2">REVISIONS</text>
<text x="407.7" y="17.8">DATE</text>
<text x="328.9" y="23.4">01</text>
<text x="357.5" y="23.4">INITIAL RELEASE</text>
<text x="404.5" y="23.4">6/25/2019</text>
</g>
<g font-size="2.8">
<text x="330.7" y="235.5">TITLE</text>
<text x="414.4" y="251.4">REV</text>
<text x="393.4" y="262.4">SHEET</text>
<text x="396.3" y="275.2">Doc ID: Rev A</text>
</g>
<g font-size="2.4">
<text x="328.3" y="251.6">SHEET</text>
<text x="329.7" y="254.3">SIZE</text>
</g>
<g font-size="2.1">
<text x="283.9" y="249.3">ACCORDANCE WITH ASME Y14.5 (2009)</text>
<text x="287" y="247.2">TOLERANCES AND DIMENSIONS IN</text>
</g>
<g font-size="2">
<text x="289.6" y="253">THIRD ANGLE PROJECTION</text>
<text x="371.9" y="269.1">DO NOT SCALE</text>
</g>
<g font-size="1.8">
<text x="337.9" y="250.2">DRAWN</text>
<text x="368.9" y="250.2">PART NUMBER</text>
<text x="337.9" y="255.3">DATE</text>
<text x="337.9" y="260.8">ENGINEER</text>
<text x="368.9" y="260.8">CAD SYSTEM</text>
<text x="337.9" y="266.7">DATE</text>
</g>
</svg>
